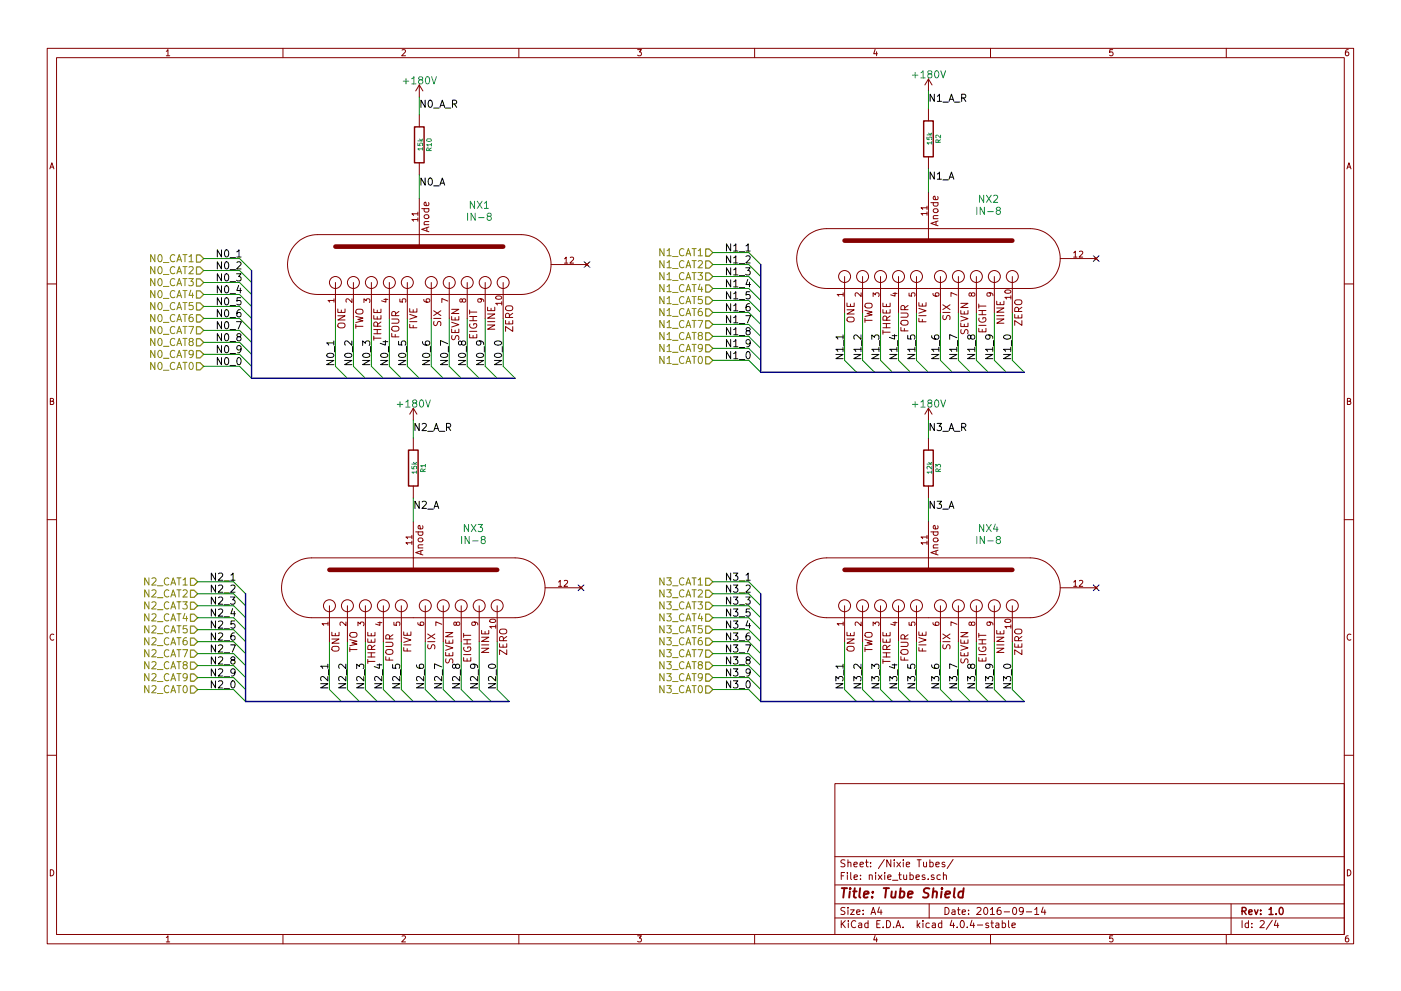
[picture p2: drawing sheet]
<svg xmlns="http://www.w3.org/2000/svg" width="297mm" height="210mm" viewBox="0 0 297 210" stroke-linecap="round" stroke-linejoin="round" font-family="sans-serif">
<g fill="none" stroke="#840000" stroke-width=".21">
<path d="M10 10.3h277v189.9h-277zM12 12.2h273v186.1h-273zM60 10.3v1.9M88.9 18v2.6M88.9 18l-.8 1.3M88.9 18l.8 1.3M110 10.3v1.9M160 10.3v1.9M196.8 16.8v2.5M196.8 16.8l-.7 1.2M196.8 16.8l.8 1.2M210 10.3v1.9"/>
<path d="M260 10.3v1.9M88.9 24.4v2.5M88.9 34.5v2.6M196.8 23.1v2.5M196.8 33.3v2.5M62.8 51.7a6.4 6.4 0 0 1 4.5-1.9h43.2a6.3 6.3 0 0 1 6.3 6.3 6.3 6.3 0 0 1-6.3 6.4h-43.2a6.3 6.3 0 0 1-5.8-3.9 6.3 6.3 0 0 1 1.3-6.9zM71.1 59.9v7.7M74.9 59.9v7.7M78.7 59.9v7.7M82.5 59.9v7.7M86.4 59.9v7.7M88.9 42.2v10.1"/>
<path d="M91.4 59.9v7.7M95.2 59.9v7.7M99.1 59.9v7.7M102.9 59.9v7.7M106.7 59.9v7.7M116.8 56.1h7.7M124.2 55.8l.6 .6M124.8 55.8l-.6 .6M170.8 50.4a6.4 6.4 0 0 1 4.5-1.9h43.1a6.3 6.3 0 0 1 6.4 6.4 6.3 6.3 0 0 1-6.4 6.3h-43.1a6.3 6.3 0 0 1-5.9-3.9 6.3 6.3 0 0 1 1.4-6.9zM179.1 58.7v7.6M182.9 58.7v7.6M186.7 58.7v7.6"/>
<path d="M190.5 58.7v7.6M194.3 58.7v7.6M196.8 40.9v10.1M199.4 58.7v7.6M203.2 58.7v7.6M207 58.7v7.6M210.8 58.7v7.6M214.6 58.7v7.6M224.8 54.9h7.6M232.1 54.6l.6 .6M232.7 54.6l-.6 .6M10 60.2h2"/>
<path d="M285 60.2h2M87.6 86.6v2.5M87.6 93v2.5M87.6 86.6l-.7 1.3M87.6 86.6l.8 1.3M196.8 86.6v2.5M196.8 93v2.5M196.8 86.6l-.7 1.3M196.8 86.6l.8 1.3M10 110.3h2M87.6 103.1v2.6M87.6 110.7v10.2"/>
<path d="M196.8 103.1v2.6M196.8 110.7v10.2M285 110.3h2M61.5 120.2a6.4 6.4 0 0 1 4.5-1.8h43.2a6.3 6.3 0 0 1 6.4 6.3 6.3 6.3 0 0 1-6.4 6.4h-43.2a6.3 6.3 0 0 1-5.8-4 6.3 6.3 0 0 1 1.3-6.9zM69.8 128.5v7.6M73.7 128.5v7.6M77.5 128.5v7.6M81.3 128.5v7.6M85.1 128.5v7.6M90.2 128.5v7.6M94 128.5v7.6M97.8 128.5v7.6"/>
<path d="M101.6 128.5v7.6M105.4 128.5v7.6M115.6 124.7h7.6M122.9 124.4l.6 .6M123.5 124.4l-.6 .6M170.8 120.2a6.4 6.4 0 0 1 4.5-1.8h43.1a6.3 6.3 0 0 1 6.4 6.3 6.3 6.3 0 0 1-6.4 6.4h-43.1a6.3 6.3 0 0 1-5.9-4 6.3 6.3 0 0 1 1.4-6.9zM179.1 128.5v7.6M182.9 128.5v7.6M186.7 128.5v7.6M190.5 128.5v7.6M194.3 128.5v7.6M199.4 128.5v7.6"/>
<path d="M203.2 128.5v7.6M207 128.5v7.6M210.8 128.5v7.6M214.6 128.5v7.6M224.8 124.7h7.6M232.1 124.4l.6 .6M232.7 124.4l-.6 .6M10 160.2h2M177 166.3h108v32h-108zM285 160.2h2M60 198.3v1.9M110 198.3v1.9"/>
<path d="M160 198.3v1.9M177 194.8h108M177 191.8h108M177 187.8h108M177 181.8h108M186.4 192.5l-.3 1h.9M186.8 193v1M197 191.8v3M197.2 183l.4-.1 .3 .3-.2 .6h-.5M198 185.7l-.3-.1-.3 .2 .1 .2 .5 .2v.3h-.6M198.4 183.4l.7-.1v-.3l-.4-.1-.3 .2 .1 .7h.6M199.4 185.7l-.5-.1-.2 .3v.6l.2 .1 .5-.1"/>
<path d="M200 185.7l.2-.1 .4 .1 .1 .9M200 185.1v1.5M200.3 183l-.4-.1-.2 .2 .1 .3 .5 .1v.3h-.6M202.1 182.3l-1.3 2M209.6 195.9l-.4-.1-.2 .2 .1 .3 .5 .1v.3h-.6M210 198.3v1.9M210.1 195.8h.5M210.3 195.3v1.3l.3 .2M211.2 195.9h.5l.1 .9M211.8 196.2l-.7 .3 .2 .3 .5-.1M212.5 195.9l.4-.1 .3 .3-.1 .6h-.6M212.5 195.3v1.5"/>
<path d="M213.8 195.3v1.3l.2 .2M214.6 196.3l.7-.1-.1-.3-.4-.1-.2 .2v.7h.6M217 193.2l-.3 .3h-.3l-.3-.3v-.4l.3-.3h.3l.3 .3a1.01 1.01 0 0 1-.5 1.2h-.2M217.6 193.5h1.1M219.4 193l.4-.5v1.5M219.4 194h.8M221.2 192.5l-.4 1h.9M221.5 193v1M260 198.3v1.9M261 191.8v6.5M269.7 195.2l-1.2 2M270.5 195.2l-.3 1.1h.9"/>
<path d="M270.9 195.8v1"/>
<circle cx="71.1" cy="59.9" r="1.27"/>
<circle cx="74.9" cy="59.9" r="1.27"/>
<circle cx="78.7" cy="59.9" r="1.27"/>
<circle cx="82.5" cy="59.9" r="1.27"/>
<circle cx="86.4" cy="59.9" r="1.27"/>
<circle cx="91.4" cy="59.9" r="1.27"/>
<circle cx="95.2" cy="59.9" r="1.27"/>
<circle cx="99.1" cy="59.9" r="1.27"/>
<circle cx="102.9" cy="59.9" r="1.27"/>
<circle cx="106.7" cy="59.9" r="1.27"/>
<circle cx="179.1" cy="58.7" r="1.27"/>
<circle cx="182.9" cy="58.7" r="1.27"/>
<circle cx="186.7" cy="58.7" r="1.27"/>
<circle cx="190.5" cy="58.7" r="1.27"/>
<circle cx="194.3" cy="58.7" r="1.27"/>
<circle cx="199.4" cy="58.7" r="1.27"/>
<circle cx="203.2" cy="58.7" r="1.27"/>
<circle cx="207" cy="58.7" r="1.27"/>
<circle cx="210.8" cy="58.7" r="1.27"/>
<circle cx="214.6" cy="58.7" r="1.27"/>
<circle cx="69.8" cy="128.5" r="1.27"/>
<circle cx="73.7" cy="128.5" r="1.27"/>
<circle cx="77.5" cy="128.5" r="1.27"/>
<circle cx="81.3" cy="128.5" r="1.27"/>
<circle cx="85.1" cy="128.5" r="1.27"/>
<circle cx="90.2" cy="128.5" r="1.27"/>
<circle cx="94" cy="128.5" r="1.27"/>
<circle cx="97.8" cy="128.5" r="1.27"/>
<circle cx="101.6" cy="128.5" r="1.27"/>
<circle cx="105.4" cy="128.5" r="1.27"/>
<circle cx="179.1" cy="128.5" r="1.27"/>
<circle cx="182.9" cy="128.5" r="1.27"/>
<circle cx="186.7" cy="128.5" r="1.27"/>
<circle cx="190.5" cy="128.5" r="1.27"/>
<circle cx="194.3" cy="128.5" r="1.27"/>
<circle cx="199.4" cy="128.5" r="1.27"/>
<circle cx="203.2" cy="128.5" r="1.27"/>
<circle cx="207" cy="128.5" r="1.27"/>
<circle cx="210.8" cy="128.5" r="1.27"/>
<circle cx="214.6" cy="128.5" r="1.27"/>
</g>
<path d="M87.9 26.9h2v7.6h-2zM195.8 25.6h2.1v7.7h-2.1zM86.6 95.5h2v7.6h-2zM195.8 95.5h2.1v7.6h-2.1zM271.3 192.7l.3-.2a.8 .8 0 0 1 .5 .8 .8 .8 0 0 1-.5 .7l-.4-.5z" fill="none" stroke="#840000" stroke-width=".3"/>
<path d="M204.2 189.2l-.2-.1a.67 .67 0 0 0-.8 .4v.8l.3 .1 .6-.1M204.3 188.4l-.2 2" fill="none" stroke="#840000" stroke-width=".41"/>
<g fill="none" stroke="#848400" stroke-width=".25">
<path d="M41.7 54.1h.7l.8 .8-.8 .7h-.7zM41.7 56.6h.7l.8 .8-.8 .8h-.7zM41.7 59.2h.7l.8 .7-.8 .8h-.7zM149.6 52.8h.8l.7 .8-.7 .8h-.8zM149.6 55.4h.8l.7 .7-.7 .8h-.8zM149.6 57.9h.8l.7 .8-.7 .7h-.8zM41.7 61.7h.7l.8 .8-.8 .7h-.7zM41.7 64.3h.7l.8 .7-.8 .8h-.7zM41.7 66.8h.7l.8 .8-.8 .7h-.7zM41.7 69.3h.7l.8 .8-.8 .8h-.7zM41.7 71.9h.7l.8 .7-.8 .8h-.7zM41.7 74.4h.7l.8 .8-.8 .7h-.7z"/>
<path d="M41.7 77h.7l.8 .7-.8 .8h-.7zM149.6 60.4h.8l.7 .8-.7 .8h-.8zM149.6 63h.8l.7 .7-.7 .8h-.8zM149.6 65.5h.8l.7 .8-.7 .8h-.8zM149.6 68.1h.8l.7 .7-.7 .8h-.8zM149.6 70.6h.8l.7 .8-.7 .7h-.8zM149.6 73.1h.8l.7 .8-.7 .8h-.8zM149.6 75.7h.8l.7 .7-.7 .8h-.8zM40.4 122.7h.7l.8 .7-.8 .8h-.7zM40.4 125.2h.7l.8 .8-.8 .7h-.7zM40.4 127.8h.7l.8 .7-.8 .8h-.7zM40.4 130.3h.7l.8 .8-.8 .7h-.7z"/>
<path d="M40.4 132.8h.7l.8 .8-.8 .8h-.7zM40.4 135.4h.7l.8 .7-.8 .8h-.7zM40.4 137.9h.7l.8 .8-.8 .7h-.7zM149.6 122.7h.8l.7 .7-.7 .8h-.8zM149.6 125.2h.8l.7 .8-.7 .7h-.8zM149.6 127.8h.8l.7 .7-.7 .8h-.8zM149.6 130.3h.8l.7 .8-.7 .7h-.8zM149.6 132.8h.8l.7 .8-.7 .8h-.8zM149.6 135.4h.8l.7 .7-.7 .8h-.8zM149.6 137.9h.8l.7 .8-.7 .7h-.8zM40.4 140.5h.7l.8 .7-.8 .8h-.7zM40.4 143h.7l.8 .8-.8 .7h-.7z"/>
<path d="M40.4 145.5h.7l.8 .8-.8 .8h-.7zM149.6 140.5h.8l.7 .7-.7 .8h-.8zM149.6 143h.8l.7 .8-.7 .7h-.8zM149.6 145.5h.8l.7 .8-.7 .8h-.8z"/>
</g>
<g fill="none" stroke="#008400" stroke-width=".21">
<path d="M196.8 19.3v3.8M88.9 20.6v3.8M88.9 37.1v5.1M196.8 35.8v5.1M43.2 54.9h7.6l2.5 2.5M43.2 57.4h7.6l2.5 2.5M43.2 59.9h7.6l2.5 2.6M151.1 53.6h7.6l2.6 2.5M151.1 56.1h7.6l2.6 2.6M151.1 58.7h7.6l2.6 2.5M43.2 62.5h7.6l2.5 2.5M43.2 65h7.6l2.5 2.6"/>
<path d="M43.2 67.6h7.6l2.5 2.5M43.2 70.1h7.6l2.5 2.5M43.2 72.6h7.6l2.5 2.6M43.2 75.2h7.6l2.5 2.5M43.2 77.7h7.6l2.5 2.6M71.1 67.6v10.1l2.6 2.6M74.9 67.6v10.1l2.6 2.6M78.7 67.6v10.1l2.6 2.6M82.5 67.6v10.1l2.6 2.6M86.4 67.6v10.1l2.5 2.6M91.4 67.6v10.1l2.6 2.6M95.2 67.6v10.1l2.6 2.6"/>
<path d="M99.1 67.6v10.1l2.5 2.6M102.9 67.6v10.1l2.5 2.6M106.7 67.6v10.1l2.5 2.6M151.1 61.2h7.6l2.6 2.5M151.1 63.7h7.6l2.6 2.6M151.1 66.3h7.6l2.6 2.5M151.1 68.8h7.6l2.6 2.6M151.1 71.4h7.6l2.6 2.5M151.1 73.9h7.6l2.6 2.5M151.1 76.4h7.6l2.6 2.6M179.1 66.3v10.1l2.5 2.6M182.9 66.3v10.1l2.5 2.6"/>
<path d="M186.7 66.3v10.1l2.5 2.6M190.5 66.3v10.1l2.5 2.6M194.3 66.3v10.1l2.5 2.6M199.4 66.3v10.1l2.5 2.6M203.2 66.3v10.1l2.5 2.6M207 66.3v10.1l2.5 2.6M210.8 66.3v10.1l2.6 2.6M214.6 66.3v10.1l2.6 2.6M87.6 89.1v3.9M196.8 89.1v3.9M87.6 105.7v5M196.8 105.7v5"/>
<path d="M41.9 123.4h7.6l2.6 2.6M41.9 126h7.6l2.6 2.5M41.9 128.5h7.6l2.6 2.6M41.9 131.1h7.6l2.6 2.5M41.9 133.6h7.6l2.6 2.5M41.9 136.1h7.6l2.6 2.6M41.9 138.7h7.6l2.6 2.5M69.8 136.1v10.2l2.6 2.5M73.7 136.1v10.2l2.5 2.5M77.5 136.1v10.2l2.5 2.5M81.3 136.1v10.2l2.5 2.5M85.1 136.1v10.2l2.5 2.5"/>
<path d="M90.2 136.1v10.2l2.5 2.5M94 136.1v10.2l2.5 2.5M97.8 136.1v10.2l2.5 2.5M101.6 136.1v10.2l2.5 2.5M105.4 136.1v10.2l2.5 2.5M151.1 123.4h7.6l2.6 2.6M151.1 126h7.6l2.6 2.5M151.1 128.5h7.6l2.6 2.6M151.1 131.1h7.6l2.6 2.5M151.1 133.6h7.6l2.6 2.5M151.1 136.1h7.6l2.6 2.6M151.1 138.7h7.6l2.6 2.5"/>
<path d="M179.1 136.1v10.2l2.5 2.5M182.9 136.1v10.2l2.5 2.5M186.7 136.1v10.2l2.5 2.5M190.5 136.1v10.2l2.5 2.5M194.3 136.1v10.2l2.5 2.5M199.4 136.1v10.2l2.5 2.5M203.2 136.1v10.2l2.5 2.5M207 136.1v10.2l2.5 2.5M210.8 136.1v10.2l2.6 2.5M214.6 136.1v10.2l2.6 2.5M41.9 141.2h7.6l2.6 2.6M41.9 143.8h7.6l2.6 2.5"/>
<path d="M41.9 146.3h7.6l2.6 2.5M151.1 141.2h7.6l2.6 2.6M151.1 143.8h7.6l2.6 2.5M151.1 146.3h7.6l2.6 2.5"/>
</g>
<path d="M123.9 55.5l1.2 1.2M125.1 55.5l-1.2 1.2M231.8 54.2l1.2 1.3M233 54.2l-1.2 1.3M122.6 124.1l1.2 1.2M123.8 124.1l-1.2 1.2M231.8 124.1l1.2 1.2M233 124.1l-1.2 1.2" fill="none" stroke="#000084" stroke-width=".21"/>
<path d="M53.3 57.4v22.9h55.9M161.3 56.1v22.9h55.9M52.1 126v22.8h55.8M161.3 126v22.8h55.9" fill="none" stroke="#000084" stroke-width=".3"/>
<path d="M71.1 52.3h35.6M179.1 51h35.5M69.8 120.9h35.6M179.1 120.9h35.5" fill="none" stroke="#840000" stroke-width=".99"/>
<text font-size="2.8" fill="#840000" x="178" y="190.5">Title: Tube Shield</text>
<g font-size="2.1" fill="#008484">
<text x="85.8" y="17.9">+180V</text>
<text x="193.8" y="16.6">+180V</text>
<text x="99.5" y="44.3">NX1</text>
<text x="99.6" y="46.8">IN-8</text>
<text x="207.5" y="43">NX2</text>
<text x="207.5" y="45.6">IN-8</text>
<text x="84.5" y="86.5">+180V</text>
<text x="193.8" y="86.5">+180V</text>
<text x="98.3" y="112.9">NX3</text>
<text x="207.5" y="112.9">NX4</text>
<text x="98.3" y="115.4">IN-8</text>
<text x="207.5" y="115.4">IN-8</text>
</g>
<g font-size="2.1">
<text x="88.9" y="22.9">N0_A_R</text>
<text x="196.8" y="21.6">N1_A_R</text>
<text x="88.9" y="39.4">N0_A</text>
<text x="196.8" y="38.1">N1_A</text>
<text x="153.7" y="53.3">N1_1</text>
<text x="45.7" y="54.6">N0_1</text>
<text x="45.7" y="57.1">N0_2</text>
<text x="45.7" y="59.7">N0_3</text>
<text x="153.7" y="55.9">N1_2</text>
<text x="153.7" y="58.4">N1_3</text>
<text x="45.7" y="62.2">N0_4</text>
<text x="45.7" y="64.8">N0_5</text>
<text x="153.7" y="61">N1_4</text>
<text x="153.7" y="63.5">N1_5</text>
<text x="45.7" y="67.3">N0_6</text>
<text x="45.7" y="69.8">N0_7</text>
<text x="153.7" y="66">N1_6</text>
<text x="153.7" y="68.6">N1_7</text>
<text x="153.7" y="71.1">N1_8</text>
<text x="45.7" y="72.4">N0_8</text>
<text x="45.7" y="74.9">N0_9</text>
<text x="45.7" y="77.5">N0_0</text>
<text x="70.9" y="77.7" transform="rotate(-90 70.9 77.7)">N0_1</text>
<text x="74.7" y="77.7" transform="rotate(-90 74.7 77.7)">N0_2</text>
<text x="78.5" y="77.7" transform="rotate(-90 78.5 77.7)">N0_3</text>
<text x="82.3" y="77.7" transform="rotate(-90 82.3 77.7)">N0_4</text>
<text x="86.1" y="77.7" transform="rotate(-90 86.1 77.7)">N0_5</text>
<text x="91.2" y="77.7" transform="rotate(-90 91.2 77.7)">N0_6</text>
<text x="95" y="77.7" transform="rotate(-90 95 77.7)">N0_7</text>
<text x="98.8" y="77.7" transform="rotate(-90 98.8 77.7)">N0_8</text>
<text x="102.6" y="77.7" transform="rotate(-90 102.6 77.7)">N0_9</text>
<text x="106.4" y="77.7" transform="rotate(-90 106.4 77.7)">N0_0</text>
<text x="153.7" y="73.7">N1_9</text>
<text x="153.7" y="76.2">N1_0</text>
<text x="178.8" y="76.4" transform="rotate(-90 178.8 76.4)">N1_1</text>
<text x="182.6" y="76.4" transform="rotate(-90 182.6 76.4)">N1_2</text>
<text x="186.4" y="76.4" transform="rotate(-90 186.4 76.4)">N1_3</text>
<text x="190.2" y="76.4" transform="rotate(-90 190.2 76.4)">N1_4</text>
<text x="194.1" y="76.4" transform="rotate(-90 194.1 76.4)">N1_5</text>
<text x="199.1" y="76.4" transform="rotate(-90 199.1 76.4)">N1_6</text>
<text x="202.9" y="76.4" transform="rotate(-90 202.9 76.4)">N1_7</text>
<text x="206.8" y="76.4" transform="rotate(-90 206.8 76.4)">N1_8</text>
<text x="210.6" y="76.4" transform="rotate(-90 210.6 76.4)">N1_9</text>
<text x="214.4" y="76.4" transform="rotate(-90 214.4 76.4)">N1_0</text>
<text x="87.6" y="91.4">N2_A_R</text>
<text x="196.8" y="91.4">N3_A_R</text>
<text x="87.6" y="107.9">N2_A</text>
<text x="196.8" y="107.9">N3_A</text>
<text x="44.4" y="123.2">N2_1</text>
<text x="44.4" y="125.7">N2_2</text>
<text x="153.7" y="123.2">N3_1</text>
<text x="153.7" y="125.7">N3_2</text>
<text x="44.4" y="128.3">N2_3</text>
<text x="44.4" y="130.8">N2_4</text>
<text x="153.7" y="128.3">N3_3</text>
<text x="153.7" y="130.8">N3_5</text>
<text x="44.4" y="133.3">N2_5</text>
<text x="44.4" y="135.9">N2_6</text>
<text x="153.7" y="133.3">N3_4</text>
<text x="153.7" y="135.9">N3_6</text>
<text x="44.4" y="138.4">N2_7</text>
<text x="44.4" y="141">N2_8</text>
<text x="44.4" y="143.5">N2_9</text>
<text x="153.7" y="138.4">N3_7</text>
<text x="153.7" y="141">N3_8</text>
<text x="153.7" y="143.5">N3_9</text>
<text x="44.4" y="146">N2_0</text>
<text x="69.6" y="146.3" transform="rotate(-90 69.6 146.3)">N2_1</text>
<text x="73.4" y="146.3" transform="rotate(-90 73.4 146.3)">N2_2</text>
<text x="77.2" y="146.3" transform="rotate(-90 77.2 146.3)">N2_3</text>
<text x="81" y="146.3" transform="rotate(-90 81 146.3)">N2_4</text>
<text x="84.8" y="146.3" transform="rotate(-90 84.8 146.3)">N2_5</text>
<text x="89.9" y="146.3" transform="rotate(-90 89.9 146.3)">N2_6</text>
<text x="93.7" y="146.3" transform="rotate(-90 93.7 146.3)">N2_7</text>
<text x="97.5" y="146.3" transform="rotate(-90 97.5 146.3)">N2_8</text>
<text x="101.3" y="146.3" transform="rotate(-90 101.3 146.3)">N2_9</text>
<text x="105.2" y="146.3" transform="rotate(-90 105.2 146.3)">N2_0</text>
<text x="153.7" y="146">N3_0</text>
<text x="178.8" y="146.3" transform="rotate(-90 178.8 146.3)">N3_1</text>
<text x="182.6" y="146.3" transform="rotate(-90 182.6 146.3)">N3_2</text>
<text x="186.4" y="146.3" transform="rotate(-90 186.4 146.3)">N3_3</text>
<text x="190.2" y="146.3" transform="rotate(-90 190.2 146.3)">N3_4</text>
<text x="194.1" y="146.3" transform="rotate(-90 194.1 146.3)">N3_5</text>
<text x="199.1" y="146.3" transform="rotate(-90 199.1 146.3)">N3_6</text>
<text x="202.9" y="146.3" transform="rotate(-90 202.9 146.3)">N3_7</text>
<text x="206.8" y="146.3" transform="rotate(-90 206.8 146.3)">N3_8</text>
<text x="210.6" y="146.3" transform="rotate(-90 210.6 146.3)">N3_9</text>
<text x="214.4" y="146.3" transform="rotate(-90 214.4 146.3)">N3_0</text>
</g>
<g font-size="2.1" fill="#840000">
<text x="91" y="49.3" transform="rotate(-90 91 49.3)">Anode</text>
<text x="199" y="48" transform="rotate(-90 199 48)">Anode</text>
<text x="73.2" y="69.8" transform="rotate(-90 73.2 69.8)">ONE</text>
<text x="77" y="70" transform="rotate(-90 77 70)">TWO</text>
<text x="84.7" y="71.8" transform="rotate(-90 84.7 71.8)">FOUR</text>
<text x="88.5" y="69.9" transform="rotate(-90 88.5 69.9)">FIVE</text>
<text x="93.5" y="69.3" transform="rotate(-90 93.5 69.3)">SIX</text>
<text x="105" y="70.1" transform="rotate(-90 105 70.1)">NINE</text>
<text x="108.8" y="70.5" transform="rotate(-90 108.8 70.5)">ZERO</text>
<text x="181.2" y="68.6" transform="rotate(-90 181.2 68.6)">ONE</text>
<text x="185" y="68.8" transform="rotate(-90 185 68.8)">TWO</text>
<text x="188.8" y="71.1" transform="rotate(-90 188.8 71.1)">THREE</text>
<text x="192.6" y="70.6" transform="rotate(-90 192.6 70.6)">FOUR</text>
<text x="196.4" y="68.7" transform="rotate(-90 196.4 68.7)">FIVE</text>
<text x="201.5" y="68" transform="rotate(-90 201.5 68)">SIX</text>
<text x="205.3" y="71.1" transform="rotate(-90 205.3 71.1)">SEVEN</text>
<text x="209.1" y="70.8" transform="rotate(-90 209.1 70.8)">EIGHT</text>
<text x="212.9" y="68.8" transform="rotate(-90 212.9 68.8)">NINE</text>
<text x="216.7" y="69.2" transform="rotate(-90 216.7 69.2)">ZERO</text>
<text x="80.8" y="72.4" transform="rotate(-90 80.8 72.4)">THREE</text>
<text x="97.4" y="72.4" transform="rotate(-90 97.4 72.4)">SEVEN</text>
<text x="101.2" y="72.1" transform="rotate(-90 101.2 72.1)">EIGHT</text>
<text x="89.7" y="117.9" transform="rotate(-90 89.7 117.9)">Anode</text>
<text x="199" y="117.9" transform="rotate(-90 199 117.9)">Anode</text>
<text x="92.3" y="137.8" transform="rotate(-90 92.3 137.8)">SIX</text>
<text x="201.5" y="137.8" transform="rotate(-90 201.5 137.8)">SIX</text>
<text x="72" y="138.4" transform="rotate(-90 72 138.4)">ONE</text>
<text x="75.8" y="138.6" transform="rotate(-90 75.8 138.6)">TWO</text>
<text x="79.6" y="141" transform="rotate(-90 79.6 141)">THREE</text>
<text x="83.4" y="140.4" transform="rotate(-90 83.4 140.4)">FOUR</text>
<text x="87.2" y="138.5" transform="rotate(-90 87.2 138.5)">FIVE</text>
<text x="96.1" y="141" transform="rotate(-90 96.1 141)">SEVEN</text>
<text x="99.9" y="140.6" transform="rotate(-90 99.9 140.6)">EIGHT</text>
<text x="103.7" y="138.7" transform="rotate(-90 103.7 138.7)">NINE</text>
<text x="107.5" y="139.1" transform="rotate(-90 107.5 139.1)">ZERO</text>
<text x="181.2" y="138.4" transform="rotate(-90 181.2 138.4)">ONE</text>
<text x="185" y="138.6" transform="rotate(-90 185 138.6)">TWO</text>
<text x="188.8" y="141" transform="rotate(-90 188.8 141)">THREE</text>
<text x="192.6" y="140.4" transform="rotate(-90 192.6 140.4)">FOUR</text>
<text x="196.4" y="138.5" transform="rotate(-90 196.4 138.5)">FIVE</text>
<text x="205.3" y="141" transform="rotate(-90 205.3 141)">SEVEN</text>
<text x="209.1" y="140.6" transform="rotate(-90 209.1 140.6)">EIGHT</text>
<text x="212.9" y="138.7" transform="rotate(-90 212.9 138.7)">NINE</text>
<text x="216.7" y="139.1" transform="rotate(-90 216.7 139.1)">ZERO</text>
<text x="178" y="184">Sheet: /Nixie Tubes/</text>
<text x="178" y="186.7">File: nixie_tubes.sch</text>
<text x="178" y="196.9">KiCad E.D.A. kicad 4.0.4-stable</text>
<text x="178" y="194.1">Size: A4</text>
<text x="200" y="194.1">Date: 2016-09-14</text>
<text x="263" y="194.1">Rev: 1.0</text>
<text x="263" y="196.9">Id: 2/4</text>
</g>
<g font-size="2.1" fill="#848400">
<text x="31.8" y="55.6">N0_CAT1</text>
<text x="31.8" y="58.2">N0_CAT2</text>
<text x="139.8" y="54.4">N1_CAT1</text>
<text x="139.8" y="56.9">N1_CAT2</text>
<text x="139.8" y="59.4">N1_CAT3</text>
<text x="31.8" y="60.7">N0_CAT3</text>
<text x="31.8" y="63.2">N0_CAT4</text>
<text x="31.8" y="65.8">N0_CAT5</text>
<text x="139.8" y="62">N1_CAT4</text>
<text x="139.8" y="64.5">N1_CAT5</text>
<text x="31.8" y="68.3">N0_CAT6</text>
<text x="31.8" y="70.9">N0_CAT7</text>
<text x="139.8" y="67.1">N1_CAT6</text>
<text x="139.8" y="69.6">N1_CAT7</text>
<text x="31.8" y="73.4">N0_CAT8</text>
<text x="31.8" y="75.9">N0_CAT9</text>
<text x="139.8" y="72.1">N1_CAT8</text>
<text x="139.8" y="74.7">N1_CAT9</text>
<text x="139.8" y="77.2">N1_CAT0</text>
<text x="31.8" y="78.5">N0_CAT0</text>
<text x="30.6" y="124.2">N2_CAT1</text>
<text x="139.8" y="124.2">N3_CAT1</text>
<text x="30.6" y="126.7">N2_CAT2</text>
<text x="30.6" y="129.3">N2_CAT3</text>
<text x="30.6" y="131.8">N2_CAT4</text>
<text x="139.8" y="126.7">N3_CAT2</text>
<text x="139.8" y="129.3">N3_CAT3</text>
<text x="139.8" y="131.8">N3_CAT4</text>
<text x="30.6" y="134.4">N2_CAT5</text>
<text x="30.6" y="136.9">N2_CAT6</text>
<text x="139.8" y="134.4">N3_CAT5</text>
<text x="139.8" y="136.9">N3_CAT6</text>
<text x="30.6" y="139.4">N2_CAT7</text>
<text x="30.6" y="142">N2_CAT8</text>
<text x="139.8" y="139.4">N3_CAT7</text>
<text x="139.8" y="142">N3_CAT8</text>
<text x="30.6" y="144.5">N2_CAT9</text>
<text x="30.6" y="147.1">N2_CAT0</text>
<text x="139.8" y="144.5">N3_CAT9</text>
<text x="139.8" y="147.1">N3_CAT0</text>
</g>
<g font-size="1.8" fill="#840000">
<text x="35" y="11.9">1</text>
<text x="85" y="11.9">2</text>
<text x="135" y="11.9">3</text>
<text x="185" y="11.9">4</text>
<text x="235" y="11.9">5</text>
<text x="285" y="11.9">6</text>
<text x="10.4" y="35.9">A</text>
<text x="285.4" y="35.9">A</text>
<text x="88.6" y="46.9" transform="rotate(-90 88.6 46.9)">11</text>
<text x="196.6" y="45.7" transform="rotate(-90 196.6 45.7)">11</text>
<text x="119.7" y="55.9">12</text>
<text x="227.6" y="54.6">12</text>
<text x="70.9" y="64.2" transform="rotate(-90 70.9 64.2)">1</text>
<text x="74.7" y="64.2" transform="rotate(-90 74.7 64.2)">2</text>
<text x="78.5" y="64.2" transform="rotate(-90 78.5 64.2)">3</text>
<text x="82.3" y="64.2" transform="rotate(-90 82.3 64.2)">4</text>
<text x="86.1" y="64.2" transform="rotate(-90 86.1 64.2)">5</text>
<text x="91.2" y="64.2" transform="rotate(-90 91.2 64.2)">6</text>
<text x="95" y="64.2" transform="rotate(-90 95 64.2)">7</text>
<text x="98.8" y="64.2" transform="rotate(-90 98.8 64.2)">8</text>
<text x="102.6" y="64.2" transform="rotate(-90 102.6 64.2)">9</text>
<text x="106.4" y="64.7" transform="rotate(-90 106.4 64.7)">10</text>
<text x="178.8" y="63" transform="rotate(-90 178.8 63)">1</text>
<text x="182.6" y="63" transform="rotate(-90 182.6 63)">2</text>
<text x="186.4" y="63" transform="rotate(-90 186.4 63)">3</text>
<text x="190.2" y="63" transform="rotate(-90 190.2 63)">4</text>
<text x="194.1" y="63" transform="rotate(-90 194.1 63)">5</text>
<text x="199.1" y="63" transform="rotate(-90 199.1 63)">6</text>
<text x="202.9" y="63" transform="rotate(-90 202.9 63)">7</text>
<text x="206.8" y="63" transform="rotate(-90 206.8 63)">8</text>
<text x="210.6" y="63" transform="rotate(-90 210.6 63)">9</text>
<text x="214.4" y="63.4" transform="rotate(-90 214.4 63.4)">10</text>
<text x="10.4" y="85.9">B</text>
<text x="285.4" y="85.9">B</text>
<text x="87.4" y="115.5" transform="rotate(-90 87.4 115.5)">11</text>
<text x="196.6" y="115.5" transform="rotate(-90 196.6 115.5)">11</text>
<text x="118.4" y="124.5">12</text>
<text x="227.6" y="124.5">12</text>
<text x="10.4" y="135.9">C</text>
<text x="69.6" y="132.8" transform="rotate(-90 69.6 132.8)">1</text>
<text x="73.4" y="132.8" transform="rotate(-90 73.4 132.8)">2</text>
<text x="77.2" y="132.8" transform="rotate(-90 77.2 132.8)">3</text>
<text x="81" y="132.8" transform="rotate(-90 81 132.8)">4</text>
<text x="84.8" y="132.8" transform="rotate(-90 84.8 132.8)">5</text>
<text x="89.9" y="132.8" transform="rotate(-90 89.9 132.8)">6</text>
<text x="93.7" y="132.8" transform="rotate(-90 93.7 132.8)">7</text>
<text x="97.5" y="132.8" transform="rotate(-90 97.5 132.8)">8</text>
<text x="101.3" y="132.8" transform="rotate(-90 101.3 132.8)">9</text>
<text x="105.2" y="133.3" transform="rotate(-90 105.2 133.3)">10</text>
<text x="178.8" y="132.8" transform="rotate(-90 178.8 132.8)">1</text>
<text x="182.6" y="132.8" transform="rotate(-90 182.6 132.8)">2</text>
<text x="186.4" y="132.8" transform="rotate(-90 186.4 132.8)">3</text>
<text x="190.2" y="132.8" transform="rotate(-90 190.2 132.8)">4</text>
<text x="194.1" y="132.8" transform="rotate(-90 194.1 132.8)">5</text>
<text x="199.1" y="132.8" transform="rotate(-90 199.1 132.8)">6</text>
<text x="202.9" y="132.8" transform="rotate(-90 202.9 132.8)">7</text>
<text x="206.8" y="132.8" transform="rotate(-90 206.8 132.8)">8</text>
<text x="210.6" y="132.8" transform="rotate(-90 210.6 132.8)">9</text>
<text x="214.4" y="133.3" transform="rotate(-90 214.4 133.3)">10</text>
<text x="285.4" y="135.9">C</text>
<text x="10.4" y="185.9">D</text>
<text x="285.4" y="185.9">D</text>
<text x="35" y="199.9">1</text>
<text x="85" y="199.9">2</text>
<text x="135" y="199.9">3</text>
<text x="185" y="199.9">4</text>
<text x="235" y="199.9">5</text>
<text x="285" y="199.9">6</text>
</g>
<g font-size="1.4" fill="#008484">
<text x="89.7" y="31.9" transform="rotate(-90 89.7 31.9)">15k</text>
<text x="91.5" y="32" transform="rotate(-90 91.5 32)">R10</text>
<text x="197.6" y="30.6" transform="rotate(-90 197.6 30.6)">15k</text>
<text x="199.5" y="30.3" transform="rotate(-90 199.5 30.3)">R2</text>
<text x="88.4" y="100.5" transform="rotate(-90 88.4 100.5)">15k</text>
<text x="90.2" y="100.2" transform="rotate(-90 90.2 100.2)">R1</text>
<text x="197.6" y="100.5" transform="rotate(-90 197.6 100.5)">12k</text>
<text x="199.5" y="100.2" transform="rotate(-90 199.5 100.2)">R3</text>
</g>
</svg>
